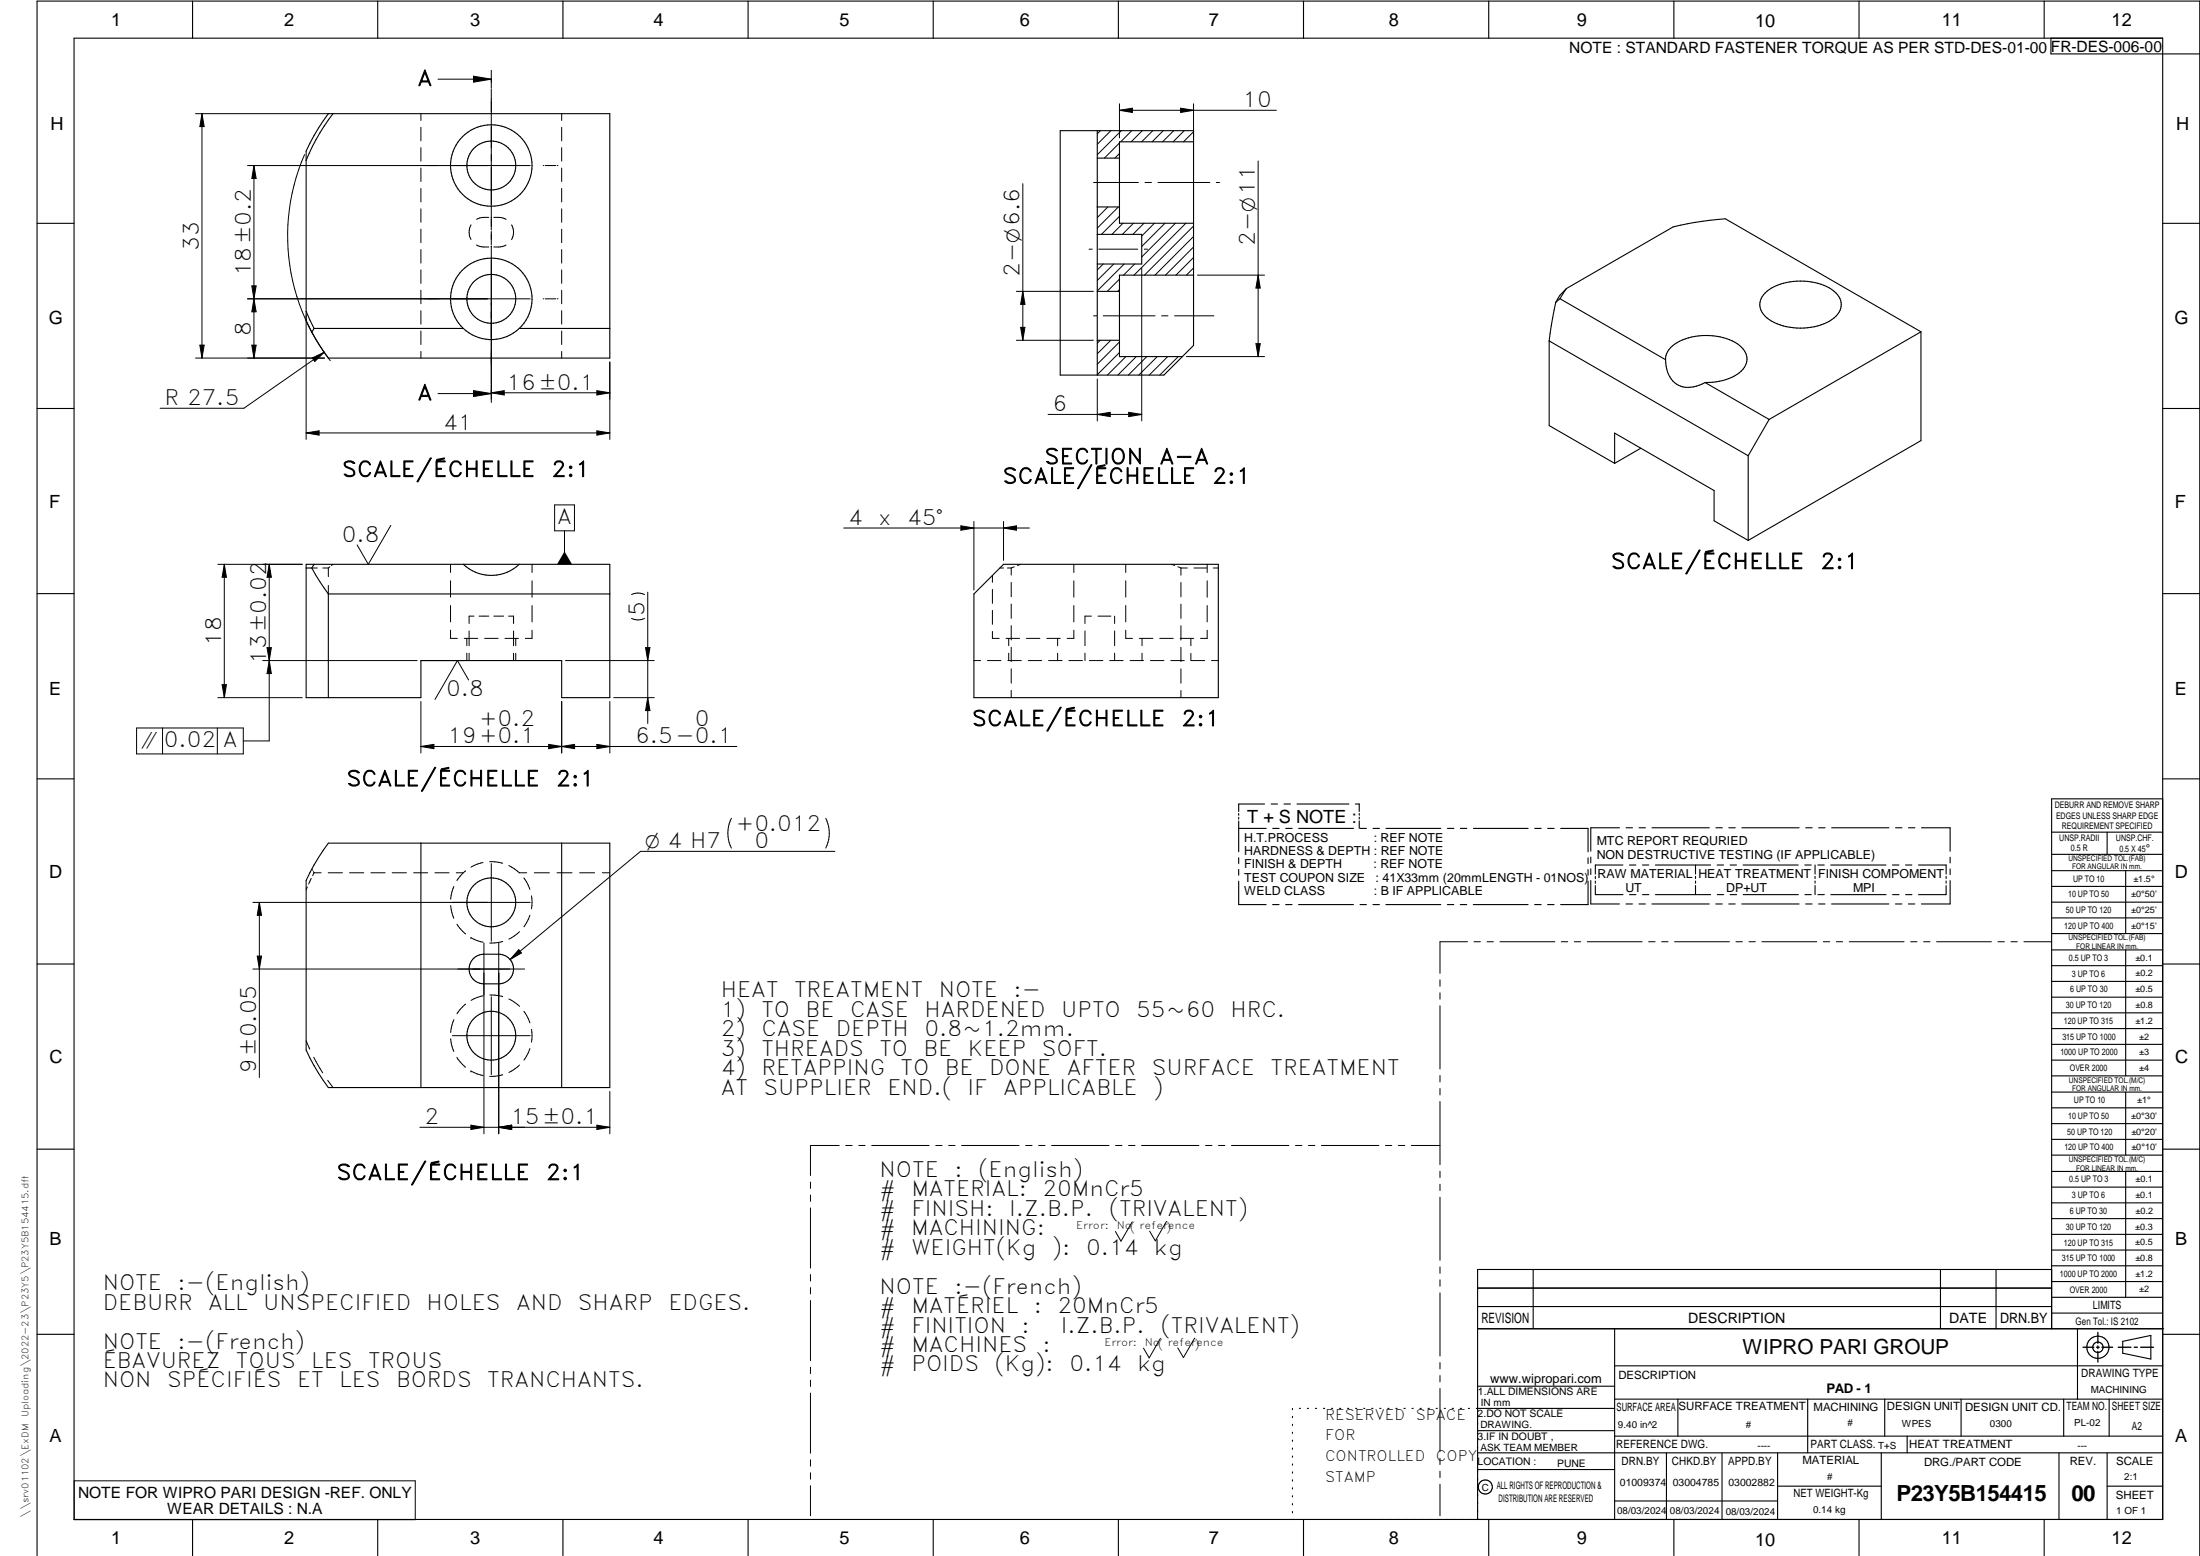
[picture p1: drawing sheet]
<svg xmlns="http://www.w3.org/2000/svg" width="594mm" height="420mm" viewBox="0 0 594 420" stroke-linecap="round" stroke-linejoin="round" font-family="sans-serif">
<g fill="none" stroke="#000" stroke-width=".3">
<path d="M20 10.3h564v400h-564zM52 .3v10M102 .3v10M152 .3v10M202 .3v10M252 .3v10M302 .3v10M352 .3v10M402 .3v10M452 .3v10M502 .3v10M552 .3v10"/>
<path d="M553.8 10.3v4.3h40.3M88.7 30.7h76v66h-76l-3.5-5.2-2.5-4.9v-45.8a55.3 55.3 0 0 1 6-10.1zM89.9 30.7l-2.4 3.4-2.1 3.6-2.7 5.6M286.3 35.3h36v58l-8 8h-28zM296.3 35.3v66M322.3 38.3h-20v22h20M296.3 55.9h6M296.3 42.7h6M10 60.3h10M296.3 63.3h12v8h-12M296.3 78.7h6M322.3 74.3h-20v22h17"/>
<path d="M423 77.9l28.8-16.6 5.9-1.3 8.2-.9 52.8 30.5M423 77.9l-1.7 2.8M423 77.9l-1.8 1.9-1.1 1.8M476.7 79.1a15 15 0 0 1 12.3-3 10 10 0 0 1 7.8 4.5 4.4 4.4 0 0 1-2.2 5.7 16.5 16.5 0 0 1-17.4-.4 4.3 4.3 0 0 1-.5-6.8zM584 60.3h10M82.7 84.1l2.1 4.6M84.8 88.7h40.3M84.8 88.7l-.6 1M125.1 88.7a11 11 0 0 0 15.1 0M125.1 88.7a11 11 0 0 1-.3-15.7 11 11 0 0 1 15.7 0 11 11 0 0 1-.3 15.7M140.2 88.7h24.5M296.3 91.9h6"/>
<path d="M418.3 92.1l53.8 31M418.3 92.1v22.8l17.7 10.2M420.1 81.6l-1.8 10.5M421.3 80.7l28.5 16.4M421.3 80.7l-1.2 .9M449.8 97.1a7 7 0 0 0 4.7 7.4 8.8 8.8 0 0 0 5.9-1.2M449.8 97.1a5.7 5.7 0 0 1 3.7-4.9 16.7 16.7 0 0 1 16.3 1.1 4.3 4.3 0 0 1-.1 7.4 14.7 14.7 0 0 1-9.3 2.6M518.7 89.6l-41 23.7M518.7 89.6v29.4l-46.6 26.9M10 110.3h10M460.4 103.3l17.3 10M477.7 113.3l-5.6 9.8"/>
<path d="M584 110.3h10M436 125.1v-8.2l26.9 15.6v8.1l9.2 5.3M443.1 121l-7.1 4.1M472.1 123.1v22.8M82.7 153.4h1.5M82.7 152.4h82v36h-13v-10h-38v10h-31zM84.2 153.4l2.1 3.6 2.4 3.4M84.8 152.4l-.6 1M140.2 152.4a11 11 0 0 1-15.1 0M271 152.4h58v36h-66v-28zM10 160.3h10M88.7 160.4h76"/>
<path d="M88.7 160.4v28M584 160.3h10M10 210.3h10M334.5 219.7v.5M341.5 217.1h-7v2M343.3 217.1h1.7M346.7 217.1h1.8M350.2 217.1h14M366 217.1h1v2M367 219.6v.5M584 215.7h-30v143.1M584 210.3h10"/>
<path d="M88.7 227.7h76v66h-76l-1.4-1.9a54.5 54.5 0 0 1-4.6-8.2v-45.9a54.4 54.4 0 0 1 6-10zM113.7 227.7v66M151.7 227.7v66M334.5 220.7v.5M334.5 221.7v8.3M334.5 223.7h7.4M334.5 231.6v1.6M334.5 234.8v1.5M334.5 237.9v6.4h7.4M343.7 223.7h1.7M347.2 223.7h1.7M350.7 223.7h14.8"/>
<path d="M367 220.7v.4M367 221.7v2M367.3 223.7h1.7M370.8 223.7h1.7M374.3 223.7h14.8M390.9 223.7h1.7M394.3 223.7h1.8M397.9 223.7h14.8M414.4 223.7h1.8M417.9 223.7h1.8M421.4 223.7h7.4v6.3M428.8 231.6v1.6"/>
<path d="M428.8 234.8v1.5M428.8 238v6.3h-7.4M429.6 231.4v1.6M429.6 234.6v1.6M429.6 237.8v6.3h7.7M430.8 239.1v2.5h7.5M430.8 236.7v.6M430.8 237.9v.6M437.3 223.5h-7.7v6.3M438.2 233.6h-7.4v2.4M439.1 223.5h1.7M440 233.6h1.7"/>
<path d="M442.6 223.5h1.7M443.5 233.6h1.7M446.1 223.5h15.5M447 233.6h14.9M457.8 233.6v2.4M457.8 236.6v.6M457.8 237.9v.6M457.8 239.1v2.5M463.4 223.5h1.7M463.7 233.6h1.7M466.8 223.5h1.8M467.2 233.6h1.7"/>
<path d="M470.4 223.5h15.4M470.7 233.6h14.9M487.4 233.6h1.7M487.6 223.5h1.7M490.1 233.6v2.4M490.1 236.6v.6M490.1 237.9v.6M490.1 239.1v2.5M490.9 233.6h1.7M491.1 223.5h1.7M494.4 233.6h14.9M494.6 223.5h15.5"/>
<path d="M511 233.6h1.8M511.9 223.5h1.7M514.6 233.6h1.7M515.4 223.5h1.7M518 233.6h7.5v2.4M518.9 223.5h7.7v6.3M525.5 236.6v.6M525.5 237.9v.6M525.5 239.1v2.5h-7.4M526.6 231.5v1.5M526.6 234.6v1.6M526.6 237.8v6.3h-7.7"/>
<path d="M554 230.7h30M554 224.7h30M554 235.1h30M554 239.4h30M569 224.7v6M574 235.1v17M128.1 258.6l.9-.6 1.1-.3h4.6a4 4 0 0 1 4 4 4 4 0 0 1-4 4h-4a4 4 0 0 1-3.8-2.6 4 4 0 0 1 1.2-4.5zM343.7 244.3h1.7M347.2 244.3h1.7M350.7 244.3h14.8M367.3 244.3h1.7M370.7 244.3h1.8"/>
<path d="M374.2 244.3h14.9M390.8 244.3h1.8M394.3 244.3h1.8M397.8 244.3h14.8M414.4 244.3h1.8M417.9 244.3h1.7M439.1 244.1h1.7M440 241.6h1.8M442.6 244.1h1.7M443.5 241.6h1.8M446.1 244.1h15.5M447 241.6h14.9"/>
<path d="M463.3 244.1h1.8M463.7 241.6h1.7M466.8 244.1h1.8M467.2 241.6h1.7M470.3 244.1h15.5M470.7 241.6h14.9M487.4 241.6h1.7M487.6 244.1h1.7M490.9 241.6h1.7M491.1 244.1h1.7M494.4 241.6h14.9M494.6 244.1h15.5"/>
<path d="M511.1 241.6h1.7M511.8 244.1h1.8M514.6 241.6h1.7M515.3 244.1h1.8M554 243.6h30M554 247.9h30M554 252.1h30M554 256.5h30M574 256.5v34M10 260.3h10M554 260.8h30M554 265h30"/>
<path d="M554 269.3h30M554 273.5h30M554 277.7h30M584 260.3h10M554 282h30M554 286.3h30M554 290.5h30M554 294.9h30M554 299.1h30M574 294.9v17M10 310.3h10M554 303.4h30"/>
<path d="M554 307.7h30M554 311.9h30M554 316.3h30M574 316.3v34M584 310.3h10M554 320.5h30M554 324.8h30M554 329.1h30M554 333.3h30M554 337.5h30M399 358.8h185.3M399 352.8h155"/>
<path d="M399 347.8h155M414 342.8v16M436 358.8v51.5M524 342.8v16M539 342.8v16M554 342.8h-155v67.5M554 341.8h30M554 346.1h30M554 350.3h30M554 354.6h30M561 358.8v19M10 360.3h10"/>
<path d="M399 374.3h37M436 368.8h148M436 377.8h148M453.1 377.8v10M488.1 377.8v14.5M508.9 377.8v10M529.6 377.8v10M557.3 377.8v10M569.5 377.8v10M573.2 362.2l7.6-1.6v6.4l-7.6-1.6zM584 360.3h10M349 380.3v.3"/>
<path d="M349 382.4v.4M349 384.6v.3M349 386.7v.4M349 388.9v.3M349 391v.4M349 393.2v.3M349 395.3v.3M349 397.4v.4M349 399.6v.3M350.9 380.3h.3M353 380.3h.3M355.2 380.3h.3"/>
<path d="M357.4 380.3h.3M359.6 380.3h.3M361.7 380.3h.3M363.9 380.3h.3M366.1 380.3h.3M368.3 380.3h.3M370.4 380.3h.3M372.6 380.3h.3M374.8 380.3h.3M376.9 380.3h.4M379.1 380.3h.3M381.3 380.3h.3"/>
<path d="M383.4 380.3h.4M385.6 380.3h.4M387.8 380.3h.3M390 380.3h.3M392.1 380.3h.4M394.3 380.3h.4M396.5 380.3h.3M399 396.8h37M399 392.3h185M399 386.3h37M436 387.8h148M436 380.3h-37.3"/>
<path d="M450 392.3v18M465 392.3v18M480 392.3v18M508 392.3v18M515 387.8v4.5M556 392.3v18M569 392.3v18M52 410.3v9.8M102 410.3v9.8M152 410.3v9.8M202 410.3v9.8M252 410.3v9.8"/>
<path d="M302 410.3v9.8M349 401.7v.4M349 403.9v.3M349 406v.4M349 408.2v.3M352 410.3v9.8M402 410.3v9.8M436 405.3h44M452 410.3v9.8M480 401.3h28M502 410.3v9.8M552 410.3v9.8"/>
<path d="M569 401.3h15M10 420.1v-419.8h584v419.8"/>
<circle cx="132.7" cy="44.7" r="11"/>
<circle cx="132.7" cy="44.7" r="6.6"/>
<circle cx="132.7" cy="80.7" r="6.6"/>
<circle cx="132.7" cy="243.7" r="6.6"/>
<circle cx="132.7" cy="279.7" r="6.6"/>
<circle cx="566.5" cy="363.8" r="1.4"/>
<circle cx="566.5" cy="363.8" r="3"/>
<circle cx="401.1" cy="401.5" r="1.91"/>
</g>
<g fill="none" stroke="#000" stroke-width=".27">
<path d="M132.7 19v4.8M52.8 30.7h36.1M54.5 30.7v66M54.5 30.7l.6 3.5h-1.1zM113.7 30.7v1.8M113.7 34.4v3.6M113.7 39.9v3.6M118.3 21.4h14.4M127.9 20.6l4.8 .8-4.8 .8zM132.7 24v38.1M151.7 30.7v1.8M151.7 34.4v3.6"/>
<path d="M151.7 39.9v3.6M297.2 35.3l-.9 .8M300 35.3l-3.7 3.7M302.3 38.6l-4.1 4.1M302.3 28v9.2M302.3 29.8l3.5-.6v1.2zM302.3 29.8h42.4M302.8 35.3l-6.5 6.5M305.6 35.3l-3 3M308.5 35.3l-3.1 3M311.3 35.3l-3 3M314.1 35.3l-3 3"/>
<path d="M316.9 35.3l-3 3M318.8 29.2l3.5 .6-3.5 .6zM319.8 35.3l-3 3M322.3 35.6l-2.7 2.7M322.3 28v9.2M66.8 44.7h76.4M68.6 44.7v52M68.6 44.7l.6 3.5h-1.2zM82.2 41.7a55 55 0 0 0 7 55.7M113.7 45.4v3.6M113.7 50.9v3.6M113.7 56.4v3.6"/>
<path d="M132 58.7h-1.9l-1.4 .5M133.3 58.7h1.9l1.5 .5M146.7 44.7h.1M147.2 44.7h2.9M150.5 44.7h.2M151.7 45.4v3.6M151.7 50.9v3.6M151.7 56.4v3.6M276.2 49.6v42.3M295.3 49.3h12.1M296.3 55.9h.1M299.2 55.9l-2.9 2.9"/>
<path d="M302 55.9l-5.7 5.7M302.3 41.4l-1.3 1.3M302.3 58.4l-4.9 4.9M309.2 49.3h1.7M312.7 49.3h14M328.4 49.3h.9M339.7 43.5v52.8M68 77.2h1.2l-.6 3.5zM113.7 61.9v3.6M113.7 67.4v3.6M113.7 72.9v3.6M113.7 78.4v3.6"/>
<path d="M127.2 60.7a4 4 0 0 0 0 4M128.7 66.1l1.4 .6h1.9M132.7 62.5v3.6M132.7 66.5v42.2M136.6 66.2l-1.4 .5h-1.9M138.1 60.7a3.8 3.8 0 0 1 0 4M151.7 61.9v3.6M151.7 67.4v3.6M151.7 72.9v3.6M151.7 78.4v3.6M274.4 78.7h20.8M276.2 78.7l.6 3.5h-1.2z"/>
<path d="M294.1 67.3h.8M296.7 67.3h10.5M297.9 71.3l-1.6 1.6M300.8 71.3l-4.5 4.4M302.3 78.2l-.5 .5M302.3 75.4l-3.3 3.3M303.2 60.3l-2.9 3M303.6 71.3l-7.3 7.2M306.1 60.3l-3 3M306.4 71.3l-3 3M308.3 72.3v41.4M308.9 60.3l-3 3"/>
<path d="M309 67.3h.9M311.7 60.3l-3.4 3.4M314.6 60.3l-6.3 6.2M317.4 60.3l-9.1 9.1M320.2 60.3l-14 14M322.3 72.3l-1.9 2M322.3 69.5l-4.8 4.8M322.3 66.7l-7.6 7.6M322.3 63.9l-10.4 10.4M322.3 61l-13.3 13.3M323.4 74.3h18.1M339.7 74.3l.6 3.5h-1.2z"/>
<path d="M52.8 96.7h34.8M54 93.2h1.1l-.6 3.5zM66.8 80.7h76.4M68 93.2h1.2l-.6 3.5zM68.6 80.7l.6 3.5h-1.2zM82.7 85.1v33.6M84.3 96.6l3.2-1.5-2.5 2.5zM87.5 95.1l-21.6 15.1h-22.7M113.7 83.9v3.6M113.7 89.4v3.6M113.7 94.9v1.8M146.7 80.7h.1"/>
<path d="M147.2 80.7h2.9M150.5 80.7h.2M151.7 83.9v3.6M151.7 89.4v3.6M151.7 94.9v1.8M164.7 97.7v21M274.4 91.9h20.8M275.6 88.4h1.2l-.6 3.5zM295.3 85.3h.9M297.1 91.9l-.8 .8M297.9 85.3h14M299.9 91.9l-3.6 3.6"/>
<path d="M302.3 92.4l-6 6M302.3 95.2l-6 6M304 96.3l-5 5M306.8 96.3l-4.9 5M309.7 96.3l-5 5M312.5 96.3l-5 5M313.7 85.3h1.7M315.3 96.3l-5 5M317.2 85.3h10.6M318.2 96.3l-5 5M320.4 96.3h21.1M339.1 92.8h1.2l-.6 3.5z"/>
<path d="M82.7 116.9l3.5-.6v1.2zM82.7 116.9h82M118.3 106.3h14.4M127.9 105.5l4.8 .8-4.8 .8zM132.7 106.1l3.5-.6v1.2zM132.7 106.1h32M161.2 116.3l3.5 .6-3.5 .6zM161.2 105.5l3.5 .6-3.5 .6zM283 111.9h25.3M296.3 111.9l3.5-.6v1.2zM296.3 102.3v11.4M304.8 111.3l3.5 .6-3.5 .6z"/>
<path d="M149.8 136.3h5.3v7h-5.3zM58.8 152.4h22.8M60.6 152.4v36M60.6 152.4l.5 3.5h-1.1zM72.7 152.4v47.7h-7M72.7 152.4l.6 3.5h-1.2zM84.2 153.4h1.5M87.2 153.4h1.5M88.7 153.4v2.3M88.7 158.1v2.3M89.1 153.1l-.4 .3M89.9 152.4l-.4 .3"/>
<path d="M105.5 141.9l-6 10.5-3.1-5.3M121.7 152.4v2.2M121.7 156.8v4.4M143.7 152.4v2.2M143.7 156.8v4.5M152.4 143.3v9.1M174.9 159.9v35.5M227.8 142.6h50.2M259.5 142l3.5 .6-3.5 .6zM263 140.8v18.5M268 155.4v1.8M268 159.2v3.7"/>
<path d="M270 153.4h1M271 142.6l3.5-.6v1.2zM271 140.8v10.5M272 153.4h1.1M273.1 153.4v1.9M273.1 157.3v3.8M273.9 153.1l-.8 .3M275.6 152.4l-.8 .3M290 152.4v2.2M290 156.8v4.5M304 152.4v2.2M304 156.8v4.4"/>
<path d="M316.4 152.4l.8 .3M318.1 153l.8 .4M318.9 153.4v1.9M318.9 157.3v3.9M318.9 153.4h1.7M322.4 153.4h3.5M326 152.4v2.2M326 156.8v4.5M327.7 153.4h1.3M70.9 178.4h41.7M72.1 174.9h1.2l-.6 3.5zM72.7 178.4l.6 3.5h-1.2z"/>
<path d="M113.7 178.4h11.6M121.7 170.2v2.2h1.8M121.7 163.5v4.4M125.4 172.4h3.6M126.1 172.4v1.9M126.1 176.4v2M126.7 170.4v3.9M126.7 176.4v2M128 166.4h-1.3v2M129.4 166.4h2.6M130.9 172.4h3.6M133.3 166.4h2.7"/>
<path d="M136.3 172.4h3.7M137.3 166.4h1.4v2M138.7 170.4v4M138.7 176.4v2M139.3 172.4v2M139.3 176.4v2M143.7 170.2v2.2h-1.8M143.7 163.5v4.4M152.7 178.4h24M174 167l-1.7 .4-1.8-.4M174 160.5l-1.7-.4-1.8 .4M174.3 174.9h1.2l-.6 3.5z"/>
<path d="M263 178.4h1.8M266.7 178.4h3.6M268 170.5v1.9h1.8M268 164.8v3.8M271.7 172.4h3.6M272.2 178.4h3.6M272.4 172.4v1.9M272.4 176.4v2M273.1 163.1v3.9M273.1 168.9v3.9M273.1 174.8v3.8M277.2 172.4h3.6"/>
<path d="M277.7 178.4h3.6M282.7 172.4h3.6M283.2 178.4h3.6M285.6 172.4v2M285.6 176.4v2M288.6 178.4h3.7M290 170.2v2.2h-1.8M290 163.5v4.4M293 170.4v3.9M293 176.4v2M294.1 178.4h3.7M294.7 166.4h-1.7v2"/>
<path d="M296.5 166.4h3.5M299.6 178.4h3.7M301 166.4v2M301 170.4v3.9M301 176.4v2M304 170.2v2.2h1.8M304 163.5v4.4M305.2 178.4h3.6M307.7 172.4h3.6M308.4 172.4v1.9M308.4 176.4v2M310.7 178.4h3.6"/>
<path d="M313.2 172.4h3.6M316.2 178.4h3.6M318.7 172.4h3.6M318.9 163.1v3.9M318.9 169v3.8M318.9 174.8v3.8M321.6 176.4v2h3.7M321.6 172.4v2M326 170.2v2.2h-1.8M326 163.5v4.4M327.1 178.4h1.9M36.9 196.6h28.8v7h-28.8z"/>
<path d="M43.9 196.6v7M58.7 196.6v7M58.8 188.4h22.8M60 184.9h1.1l-.5 3.5zM113.7 189.4v13.9M126.5 183.6l-3-5.2-6 10.5M151.7 189.4v13.9M164.7 189.4v13.9M165.7 188.4h11M174.9 188.4l.6 3.5h-1.2zM273.1 180.6v3.9M273.1 186.4v2"/>
<path d="M318.9 180.6v3.9M318.9 186.5v1.9M113.7 201.6l3.5-.6v1.2zM113.7 201.6h85.3M148.2 201l3.5 .6-3.5 .6zM151.7 201.6l3.5-.6v1.2zM161.2 201l3.5 .6-3.5 .6zM83 239.5l-.3 .8M84 237.2l-.7 1.5M84.2 234.7l.2 .3M84.6 235.4l.2 .3M84.8 235.7h1.9"/>
<path d="M84.8 235.7l-.4 .7M88.6 235.7h3.9M94.4 235.7h3.8M100.2 235.7h3.8M105.9 235.7h3.8M111.7 235.7h3.8M117.4 235.7h3.9M122.5 239.4l-.5 1.4-.3 2M123.2 235.7h1.9M125.7 235.2l-1.5 1.4-.8 1.2M130.4 232.9l-1.5 .4-1.7 .8M132.2 232.7h1.4l2.1 .4"/>
<path d="M132.7 233.2v21M137.4 233.7l1.6 1 1.3 1M140.2 235.7h2M141.5 237.1l.7 1.1 .9 2M144.3 235.7h4.1M150.4 235.7h4.1M156.5 235.7h4.1M162.6 235.7h2.1M197.5 221a9 9 0 0 0 0 8M223 221a9 9 0 0 1 0 8M225.4 229.9h-52.4l-35.3 29.2M68.3 243.7h74.9"/>
<path d="M69.5 258.2h1.1l-.6 3.5zM70 243.7v47.2M70 243.7l.6 3.5h-1.1zM121.7 244.6l.3 1.9 .5 1.5M123.4 249.6l.8 1.1 1.5 1.5M127.2 253.2l1.7 .8 1.6 .4M127.2 253.2h.1M130.7 254.7v51.5M134.7 254.7v51.5M135.7 254.2l-2.1 .4h-1.4M140.1 256.4l.7 .9-3.1 1.8zM140.3 251.6l-2.9 2"/>
<path d="M143.1 247.1l-1.6 3.2M143.5 241.9l.2 1.8-.2 1.7M396.3 254.3h-7.5v8.5M398 254.3h1.8M401.5 254.3h1.8M405 254.3h14.9M421.6 254.3h1.7M425.1 254.3h1.7M428.6 254.3h14.8M445.2 254.3h1.7M448.7 254.3h1.7M452.2 254.3h14.8"/>
<path d="M468.8 254.3h1.7M472.3 254.3h1.7M475.8 254.3h14.8M492.4 254.3h1.7M495.9 254.3h1.7M499.4 254.3h14.8M515.9 254.3h1.8M519.4 254.3h1.8M522.9 254.3h14.9M539.5 254.3h1.7M543 254.3h1.7M546.5 254.3h7.4"/>
<path d="M68.3 261.7h73.4M122.2 279.7h21M122.6 275.3l-.6 1.5-.3 1.9M125.7 271.1l-1.5 1.5-.8 1.1M130.5 268.9l-1.6 .4-1.7 .8M132.3 268.7h1.3l2.1 .4M132.7 269.2v21M137.4 269.7l1.6 1 1.3 1M141.5 273.1l1.1 1.9 .5 1.2M143.5 277.9l.2 1.8-.2 1.7M388.8 264.6v1.7M388.8 268.1v1.7"/>
<path d="M388.8 271.6v17M82.7 281.1l.9 2.2M84.7 285.5l2.4 4.2M88.5 291.7l1.4 2M121.7 280.5l.3 2 .5 1.4M123.4 285.5l.8 1.2 1.5 1.5M127.2 289.2l1.7 .8 1.6 .4M127.2 289.2h.1M135.7 290.2l-2.1 .4h-1.4M140.3 287.6l-1.3 1.1-1.6 .9M143.1 283.1l-1.6 3.2M164.7 294.7v11.5"/>
<path d="M388.8 290.4v1.8M388.8 293.9v1.8M388.8 297.4v17.1M113.4 304.4h51.3M127.2 303.8l3.5 .6-3.5 .6zM134.7 304.4l3.5-.6v1.2zM161.2 303.8l3.5 .6-3.5 .6zM218.9 319.2v1.7M226.6 309.3h-7.7v8.1M228.4 309.3h1.7M231.9 309.3h1.7M235.4 309.3h15.5"/>
<path d="M252.7 309.3h1.7M256.2 309.3h1.7M259.7 309.3h15.5M277 309.3h1.7M280.5 309.3h1.7M284 309.3h15.5M301.2 309.3h1.8M304.8 309.3h1.7M308.2 309.3h15.6M325.5 309.3h1.8M329 309.3h1.8M332.5 309.3h15.6"/>
<path d="M349.8 309.3h1.8M353.3 309.3h1.7M356.8 309.3h15.5M374.1 309.3h1.7M377.6 309.3h1.7M381.1 309.3h7.7M388.8 316.3v1.7M388.8 319.8v1.7M218.9 322.7v1.7M218.9 326.2v16.2M305.7 329.9l-3 5.3-1.5-2.7M315 329.8l-3 5.3-1.6-2.7"/>
<path d="M388.8 323.3v17M218.9 344.2v1.7M218.9 347.7v1.7M218.9 351.2v16.2M388.8 342.1v1.7M388.8 345.6v1.7M388.8 349.1v17.1M218.9 369.2v1.7M218.9 372.7v1.7M218.9 376.2v16.2M313.3 361.4l-3 5.3-1.5-2.7M322.6 361.3l-3 5.3-1.6-2.6"/>
<path d="M388.8 367.9v1.8M388.8 371.4v1.7M388.8 374.9v17.1M20 399.9h92.1v10.5h-92.1zM218.9 394.2v1.7M218.9 397.7v1.7M388.8 393.8v1.7M388.8 397.3v1.7M218.9 401.2v8.1M388.8 400.8v8.5"/>
</g>
<path d="M566.5 359.8v2.9M562.5 363.8h2.9M566.1 363.8h.8M566.5 363.5v.7M566.5 364.9v2.9M567.6 363.8h2.9M572 363.8h3.4M576.3 363.8h.9M578.1 363.8h3.4" fill="none" stroke="#000" stroke-width=".36"/>
<g fill="#000">
<path d="M54.5 30.7l.6 3.5h-1.1zM127.9 20.6l4.8 .8-4.8 .8zM302.3 29.8l3.5-.6v1.2zM318.8 29.2l3.5 .6-3.5 .6zM68.6 44.7l.6 3.5h-1.2zM68 77.2h1.2l-.6 3.5zM339.7 74.3l.6 3.5h-1.2zM54 93.2h1.1l-.6 3.5zM68.6 80.7l.6 3.5h-1.2zM68 93.2h1.2l-.6 3.5zM84.3 96.6l3.2-1.5-2.5 2.5zM276.2 78.7l.6 3.5h-1.2z"/>
<path d="M275.6 88.4h1.2l-.6 3.5zM339.1 92.8h1.2l-.6 3.5zM82.7 116.9l3.5-.6v1.2zM127.9 105.5l4.8 .8-4.8 .8zM132.7 106.1l3.5-.6v1.2zM161.2 116.3l3.5 .6-3.5 .6zM161.2 105.5l3.5 .6-3.5 .6zM296.3 111.9l3.5-.6v1.2zM304.8 111.3l3.5 .6-3.5 .6zM60.6 152.4l.5 3.5h-1.1zM72.7 152.4l.6 3.5h-1.2zM152.4 148.9l2.1 3.5h-4.1z"/>
<path d="M259.5 142l3.5 .6-3.5 .6zM271 142.6l3.5-.6v1.2zM72.1 174.9h1.2l-.6 3.5zM174.3 174.9h1.2l-.6 3.5zM60 184.9h1.1l-.5 3.5zM72.7 178.4l.6 3.5h-1.2zM174.9 188.4l.6 3.5h-1.2zM113.7 201.6l3.5-.6v1.2zM148.2 201l3.5 .6-3.5 .6zM151.7 201.6l3.5-.6v1.2zM161.2 201l3.5 .6-3.5 .6zM70 243.7l.6 3.5h-1.1z"/>
<path d="M69.5 258.2h1.1l-.6 3.5zM140.1 256.4l.7 .9-3.1 1.8zM127.2 303.8l3.5 .6-3.5 .6zM134.7 304.4l3.5-.6v1.2zM161.2 303.8l3.5 .6-3.5 .6z"/>
</g>
<g font-size="6">
<text x="512.1" y="405.2">P23Y5B154415</text>
<text x="559.4" y="405.2">00</text>
</g>
<g font-size="5.7">
<text x="112.7" y="23.1">A</text>
<text x="335.5" y="28.9">10</text>
<text x="53.7" y="67.6" transform="rotate(-90 53.7 67.6)">33</text>
<text x="338.9" y="66.4" transform="rotate(-90 338.9 66.4)">2-O11</text>
<text x="67.7" y="74.6" transform="rotate(-90 67.7 74.6)">18±0.2</text>
<text x="275.3" y="74.8" transform="rotate(-90 275.3 74.8)">2-O6.6</text>
<text x="67.7" y="90.7" transform="rotate(-90 67.7 90.7)">8</text>
<text x="136.8" y="105.2">16±0.1</text>
<text x="44.5" y="109.4">R 27.5</text>
<text x="112.7" y="108">A</text>
<text x="284.2" y="111">6</text>
<text x="119.7" y="116">41</text>
<text x="282.1" y="125.3">SECTION</text>
<text x="313.1" y="125.3">A-A</text>
<text x="92.4" y="128.7">SCALE/ÉCHELLE</text>
<text x="148.9" y="128.7">2:1</text>
<text x="270.8" y="130.6">SCALE/ÉCHELLE</text>
<text x="327.3" y="130.6">2:1</text>
<text x="150.5" y="141.6">A</text>
<text x="229.1" y="141.7">4</text>
<text x="237.2" y="141.7">x</text>
<text x="245" y="141.7">45°</text>
<text x="92.3" y="146.3">0.8</text>
<text x="435" y="153.6">SCALE/ÉCHELLE</text>
<text x="491.6" y="153.6">2:1</text>
<text x="174" y="166.3" transform="rotate(-90 174 166.3)">5</text>
<text x="59.7" y="174.3" transform="rotate(-90 59.7 174.3)">18</text>
<text x="71.8" y="179.2" transform="rotate(-90 71.8 179.2)">13±0.02</text>
<text x="120.5" y="188">0.8</text>
<text x="129.4" y="196.2">+0.2</text>
<text x="187.6" y="196.2">0</text>
<text x="262.5" y="196">SCALE/ÉCHELLE</text>
<text x="319" y="196">2:1</text>
<text x="44.2" y="201.8">0.02 A</text>
<text x="120.8" y="200.7">19+0.1</text>
<text x="171.5" y="200.7">6.5-0.1</text>
<text x="93.6" y="212.3">SCALE/ÉCHELLE</text>
<text x="150.1" y="212.3">2:1</text>
<text x="198.7" y="224.5">+0.012</text>
<text x="203.7" y="229">0</text>
<text x="194.7" y="269.3">HEAT</text>
<text x="214.4" y="269.3">TREATMENT</text>
<text x="253.5" y="269.3">NOTE</text>
<text x="273.7" y="269.3">:-</text>
<text x="194.7" y="274.6">1)</text>
<text x="205.6" y="274.6">TO</text>
<text x="217.6" y="274.6">BE</text>
<text x="229.5" y="274.6">CASE</text>
<text x="249.6" y="274.6">HARDENED</text>
<text x="286.5" y="274.6">UPTO</text>
<text x="306.8" y="274.6">55~60</text>
<text x="332.3" y="274.6">HRC.</text>
<text x="194.7" y="279.8">2)</text>
<text x="205.6" y="279.8">CASE</text>
<text x="225.7" y="279.8">DEPTH</text>
<text x="249.6" y="279.8">0.8~1.2mm.</text>
<text x="194.7" y="285.1">3)</text>
<text x="205.6" y="285.1">THREADS</text>
<text x="237.5" y="285.1">TO</text>
<text x="249.4" y="285.1">BE</text>
<text x="261.4" y="285.1">KEEP</text>
<text x="281.4" y="285.1">SOFT.</text>
<text x="69.2" y="289.7" transform="rotate(-90 69.2 289.7)">9±0.05</text>
<text x="194.7" y="290.3">4)</text>
<text x="205.6" y="290.3">RETAPPING</text>
<text x="243.2" y="290.3">TO</text>
<text x="255.1" y="290.3">BE</text>
<text x="267.1" y="290.3">DONE</text>
<text x="288.1" y="290.3">AFTER</text>
<text x="311" y="290.3">SURFACE</text>
<text x="343.1" y="290.3">TREATMENT</text>
<text x="194.7" y="295.6">AT</text>
<text x="206.2" y="295.6">SUPPLIER</text>
<text x="239.6" y="295.6">END.(</text>
<text x="261.3" y="295.6">IF</text>
<text x="270.9" y="295.6">APPLICABLE</text>
<text x="311.4" y="295.6">)</text>
<text x="114.6" y="303.5">2</text>
<text x="137.8" y="303.5">15±0.1</text>
<text x="237.5" y="317.8">NOTE</text>
<text x="257.7" y="317.8">:</text>
<text x="264.2" y="317.8">(English)</text>
<text x="90.9" y="318.6">SCALE/ÉCHELLE</text>
<text x="147.4" y="318.6">2:1</text>
<text x="237.5" y="323.1">#</text>
<text x="246.1" y="323.1">MATERIAL:</text>
<text x="281.5" y="323.1">20MnCr5</text>
<text x="237.5" y="328.3">#</text>
<text x="246.1" y="328.3">FINISH:</text>
<text x="272.5" y="328.3">I.Z.B.P.</text>
<text x="299.4" y="328.3">(TRIVALENT)</text>
<text x="237.5" y="333.6">#</text>
<text x="246.1" y="333.6">MACHINING:</text>
<text x="237.5" y="338.8">#</text>
<text x="246.1" y="338.8">WEIGHT(Kg</text>
<text x="284" y="338.8">):</text>
<text x="293.3" y="338.8">0.14</text>
<text x="311.6" y="338.8">kg</text>
<text x="27.7" y="348.4">NOTE</text>
<text x="27.7" y="353.7">DEBURR</text>
<text x="47.9" y="348.4">:-(English)</text>
<text x="56.2" y="353.7">ALL</text>
<text x="71.1" y="353.7">UNSPECIFIED</text>
<text x="115.2" y="353.7">HOLES</text>
<text x="139.4" y="353.7">AND</text>
<text x="156.1" y="353.7">SHARP</text>
<text x="180.5" y="353.7">EDGES.</text>
<text x="237.5" y="349.3">NOTE</text>
<text x="257.7" y="349.3">:-(French)</text>
<text x="237.5" y="354.6">#</text>
<text x="237.5" y="359.8">#</text>
<text x="246.1" y="354.6">MATÉRIEL</text>
<text x="246.1" y="359.8">FINITION</text>
<text x="275.9" y="359.8">:</text>
<text x="279.2" y="354.6">:</text>
<text x="285.6" y="354.6">20MnCr5</text>
<text x="286.5" y="359.8">I.Z.B.P.</text>
<text x="313.4" y="359.8">(TRIVALENT)</text>
<text x="27.7" y="364.2">NOTE</text>
<text x="48" y="364.2">:-(French)</text>
<text x="237.5" y="365.1">#</text>
<text x="246.1" y="365.1">MACHINES</text>
<text x="281.6" y="365.1">:</text>
<text x="27.7" y="369.4">ÉBAVUREZ</text>
<text x="63.7" y="369.4">TOUS</text>
<text x="84" y="369.4">LES</text>
<text x="99.4" y="369.4">TROUS</text>
<text x="237.5" y="370.3">#</text>
<text x="246.1" y="370.3">POIDS</text>
<text x="268.6" y="370.3">(Kg):</text>
<text x="288.8" y="370.3">0.14</text>
<text x="307.1" y="370.3">kg</text>
<text x="27.7" y="374.7">NON</text>
<text x="45.1" y="374.7">SPÉCIFIÉS</text>
<text x="80.2" y="374.7">ET</text>
<text x="91.6" y="374.7">LES</text>
<text x="106.9" y="374.7">BORDS</text>
<text x="131.6" y="374.7">TRANCHANTS.</text>
</g>
<text font-size="5.6" x="470.5" y="365.5">WIPRO PARI GROUP</text>
<g font-size="5.4">
<text x="38.2" y="201.8">i</text>
<text x="174.2" y="229">O 4 H7</text>
</g>
<g font-size="4.9">
<text x="30" y="7">1</text>
<text x="76.7" y="7">2</text>
<text x="127" y="7">3</text>
<text x="176.5" y="7">4</text>
<text x="226.7" y="7">5</text>
<text x="275.4" y="7">6</text>
<text x="326.4" y="7">7</text>
<text x="375" y="7">8</text>
<text x="425.8" y="7">9</text>
<text x="473.9" y="7.4">10</text>
<text x="524.3" y="7">11</text>
<text x="570.2" y="7">12</text>
<text x="13.6" y="35.2">H</text>
<text x="587.6" y="35.2">H</text>
<text x="13.2" y="87.5">G</text>
<text x="587.2" y="87.5">G</text>
<text x="13.3" y="137.1">F</text>
<text x="587.3" y="137.1">F</text>
<text x="13.3" y="187.6">E</text>
<text x="587.3" y="187.6">E</text>
<text x="336.8" y="222.3">T + S NOTE :</text>
<text x="13.3" y="237">D</text>
<text x="587.3" y="237">D</text>
<text x="13.4" y="287.1">C</text>
<text x="587.4" y="287.1">C</text>
<text x="13.4" y="336.3">B</text>
<text x="587.4" y="336.3">B</text>
<text x="13.4" y="389.3">A</text>
<text x="587.4" y="389.3">A</text>
<text x="30" y="417">1</text>
<text x="76.7" y="417">2</text>
<text x="127" y="417">3</text>
<text x="176.5" y="417">4</text>
<text x="226.7" y="417">5</text>
<text x="275.4" y="417">6</text>
<text x="326.4" y="417">7</text>
<text x="375" y="417">8</text>
<text x="425.8" y="417">9</text>
<text x="473.9" y="417.4">10</text>
<text x="524.3" y="417">11</text>
<text x="570.2" y="417">12</text>
</g>
<g font-size="4.2">
<text x="423.7" y="14.3">NOTE : STANDARD FASTENER TORQUE AS PER STD-DES-01-00</text>
<text x="553.8" y="14">FR-DES-006-00</text>
<text x="21.1" y="404.4">NOTE FOR WIPRO PARI DESIGN -REF. ONLY</text>
<text x="45.1" y="408.9">WEAR DETAILS : N.A</text>
</g>
<g font-size="3.9">
<text x="357.8" y="383.4">RESERVED</text>
<text x="382.3" y="383.4">SPACE</text>
<text x="357.8" y="388.9">FOR</text>
<text x="357.8" y="394.5">CONTROLLED</text>
<text x="387.8" y="394.5">COPY</text>
<text x="357.8" y="400.1">STAMP</text>
</g>
<g font-size="3.8">
<text x="400.1" y="357.1">REVISION</text>
<text x="455.9" y="357.1">DESCRIPTION</text>
<text x="526.4" y="357.1">DATE</text>
<text x="540.1" y="357.1">DRN.BY</text>
</g>
<text font-size="3.6" x="493.2" y="376.2">PAD - 1</text>
<text font-size="3.5" x="402.4" y="373.3">www.wipropari.com</text>
<g font-size="3.4">
<text x="336" y="227.3">H.T.PROCESS</text>
<text x="370.9" y="227.3">: REF NOTE</text>
<text x="336" y="230.9">HARDNESS &amp; DEPTH : REF NOTE</text>
<text x="431.2" y="228.2">MTC REPORT REQURIED</text>
<text x="431.2" y="231.8">NON DESTRUCTIVE TESTING (IF APPLICABLE)</text>
<text x="336" y="234.5">FINISH &amp; DEPTH</text>
<text x="336" y="238.1">TEST COUPON SIZE</text>
<text x="370.9" y="234.5">: REF NOTE</text>
<text x="371.5" y="238.1">: 41X33mm (20mmLENGTH - 01NOS)</text>
<text x="431.4" y="237.2">RAW MATERIAL HEAT TREATMENT FINISH COMPOMENT</text>
<text x="336" y="241.7">WELD CLASS</text>
<text x="371" y="241.7">: B IF APPLICABLE</text>
<text x="438.9" y="240.8">UT</text>
<text x="466.1" y="240.8">DP+UT</text>
<text x="500.4" y="240.8">MPI</text>
</g>
<g font-size="3.1">
<text x="565.2" y="353.5">LIMITS</text>
<text x="562" y="371.7">DRAWING TYPE</text>
<text x="437" y="372.3">DESCRIPTION</text>
<text x="436.5" y="380.9">SURFACE AREA</text>
<text x="453.3" y="380.9">SURFACE TREATMENT</text>
<text x="489.7" y="380.9">MACHINING</text>
<text x="509.5" y="380.9">DESIGN UNIT</text>
<text x="530.6" y="380.9">DESIGN UNIT CD.</text>
<text x="558" y="380.7">TEAM NO.</text>
<text x="570.3" y="380.7">SHEET SIZE</text>
<text x="575.6" y="386.1">A2</text>
<text x="436.4" y="391.1">REFERENCE DWG.</text>
<text x="437.9" y="395.5">DRN.BY</text>
<text x="451.5" y="395.5">CHKD.BY</text>
<text x="466.6" y="395.5">APPD.BY</text>
<text x="486.7" y="395.4">MATERIAL</text>
<text x="488.9" y="391">PART CLASS.</text>
<text x="515.6" y="391">HEAT TREATMENT</text>
<text x="519.6" y="395.9">DRG./PART CODE</text>
<text x="558.9" y="395.6">REV.</text>
<text x="571.4" y="395.6">SCALE</text>
<text x="484.3" y="404.3">NET WEIGHT-Kg</text>
<text x="571.4" y="404.7">SHEET</text>
</g>
<text font-size="3" x="579.5" y="230.1">°</text>
<g font-size="2.8">
<text x="290.6" y="332">Error:</text>
<text x="301.5" y="332">No( reference</text>
<text x="314.9" y="332.5">)</text>
<text x="560.5" y="357.7">Gen Tol.: IS 2102</text>
<text x="298.2" y="363.5">Error:</text>
<text x="309.1" y="363.5">No( reference</text>
<text x="322.5" y="364.1">)</text>
<text x="399.1" y="376.7">1.ALL DIMENSIONS ARE</text>
<text x="399" y="382.7">2.DO NOT SCALE</text>
<text x="399" y="388.7">3.IF IN DOUBT ,</text>
<text x="399" y="395.5">LOCATION :</text>
<text x="420.5" y="396">PUNE</text>
<text x="437.4" y="401.3">01009374</text>
<text x="451.7" y="401.2">03004785</text>
<text x="466.7" y="401.3">03002882</text>
<text x="404.2" y="402">ALL RIGHTS OF REPRODUCTION &amp;</text>
<text x="404.7" y="405.4">DISTRIBUTION ARE RESERVED</text>
</g>
<g font-size="2.7">
<text x="564.6" y="376.2">MACHINING</text>
<text x="399.9" y="379.7">IN mm</text>
<text x="399.8" y="385.7">DRAWING.</text>
<text x="436.9" y="385.5">9.40 in^2</text>
<text x="471.4" y="385.6">#</text>
<text x="498.9" y="385.1">#</text>
<text x="513.6" y="385.3">WPES</text>
<text x="537.3" y="385.2">0300</text>
<text x="560.1" y="385.2">PL-02</text>
<text x="399.8" y="391.8">ASK TEAM MEMBER</text>
<text x="474.6" y="391.2">----</text>
<text x="507.1" y="391.2">T+S</text>
<text x="561" y="391.2">---</text>
<text x="493.4" y="399.6">#</text>
<text x="573.6" y="399.8">2:1</text>
<text x="400.1" y="402.5">C</text>
<text x="436.7" y="408.7">08/03/2024</text>
<text x="450.9" y="408.8">08/03/2024</text>
<text x="466" y="409">08/03/2024</text>
<text x="489.6" y="408.5">0.14 kg</text>
<text x="571.5" y="408.7">1 OF 1</text>
</g>
<g font-size="2.5">
<text x="559.2" y="229.9">0.5 R</text>
<text x="572.3" y="230.1">0.5 X 45</text>
<text x="559.4" y="323.5">3 UP TO 6</text>
<text x="558.9" y="327.8">6 UP TO 30</text>
<text x="557.8" y="332">30 UP TO 120</text>
</g>
<g font-size="2.4">
<text x="554.9" y="218.3">DEBURR AND REMOVE SHARP</text>
<text x="555.2" y="221.1">EDGES UNLESS SHARP EDGE</text>
<text x="556.1" y="227.2">UNSP.RADII</text>
<text x="556.8" y="223.8">REQUIREMENT SPECIFIED</text>
<text x="571.4" y="227">UNSP.CHF.</text>
<text x="559.8" y="238">UP TO 10</text>
<text x="576.1" y="238.1">±1.5°</text>
<text x="558.5" y="242.3">10 UP TO 50</text>
<text x="575.5" y="242.3">±0°50'</text>
<text x="557.4" y="250.8">120 UP TO 400</text>
<text x="557.9" y="246.5">50 UP TO 120</text>
<text x="575.5" y="250.8">±0°15'</text>
<text x="575.5" y="246.6">±0°25'</text>
<text x="558.7" y="259.4">0.5 UP TO 3</text>
<text x="559.5" y="263.7">3 UP TO 6</text>
<text x="576.6" y="259.4">±0.1</text>
<text x="576.6" y="263.7">±0.2</text>
<text x="559" y="268">6 UP TO 30</text>
<text x="576.6" y="268">±0.5</text>
<text x="557.9" y="272.2">30 UP TO 120</text>
<text x="576.6" y="272.2">±0.8</text>
<text x="556.9" y="280.7">315 UP TO 1000</text>
<text x="557.3" y="276.5">120 UP TO 315</text>
<text x="576.6" y="276.5">±1.2</text>
<text x="577.7" y="280.7">±2</text>
<text x="556.4" y="284.9">1000 UP TO 2000</text>
<text x="577.6" y="285">±3</text>
<text x="558.9" y="289.2">OVER 2000</text>
<text x="577.7" y="289.3">±4</text>
<text x="560" y="297.9">UP TO 10</text>
<text x="577.1" y="297.9">±1°</text>
<text x="558.5" y="302.1">10 UP TO 50</text>
<text x="575.5" y="302.2">±0°30'</text>
<text x="557.5" y="310.6">120 UP TO 400</text>
<text x="558.2" y="306.4">50 UP TO 120</text>
<text x="575.5" y="310.6">±0°10'</text>
<text x="575.5" y="306.4">±0°20'</text>
<text x="558.8" y="319.2">0.5 UP TO 3</text>
<text x="576.6" y="323.5">±0.1</text>
<text x="576.6" y="319.3">±0.1</text>
<text x="576.7" y="327.8">±0.2</text>
<text x="576.6" y="332">±0.3</text>
<text x="556.8" y="340.6">315 UP TO 1000</text>
<text x="557.3" y="336.3">120 UP TO 315</text>
<text x="576.6" y="336.3">±0.5</text>
<text x="576.6" y="340.6">±0.8</text>
<text x="556.2" y="344.8">1000 UP TO 2000</text>
<text x="576.6" y="344.8">±1.2</text>
<text x="558.9" y="349">OVER 2000</text>
<text x="577.7" y="349">±2</text>
<text x="7.7" y="382.7" transform="rotate(-90 7.7 382.7)">Uploading\2022-23\P23Y5\P23Y5B154415.dft</text>
<text x="7.7" y="409.9" transform="rotate(-90 7.7 409.9)">\\srv01102\ExDM</text>
</g>
<g font-size="2.1">
<text x="558.6" y="232.4">UNSPECIFIED TOL.(FAB)</text>
<text x="559.5" y="234.8">FOR ANGULAR IN mm.</text>
<text x="558.6" y="254">UNSPECIFIED TOL.(FAB)</text>
<text x="560.7" y="256.3">FOR LINEAR IN mm.</text>
<text x="558.7" y="292.4">UNSPECIFIED TOL.(M/C)</text>
<text x="559.6" y="294.7">FOR ANGULAR IN mm.</text>
<text x="558.7" y="313.8">UNSPECIFIED TOL.(M/C)</text>
<text x="560.6" y="316.2">FOR LINEAR IN mm.</text>
</g>
</svg>
